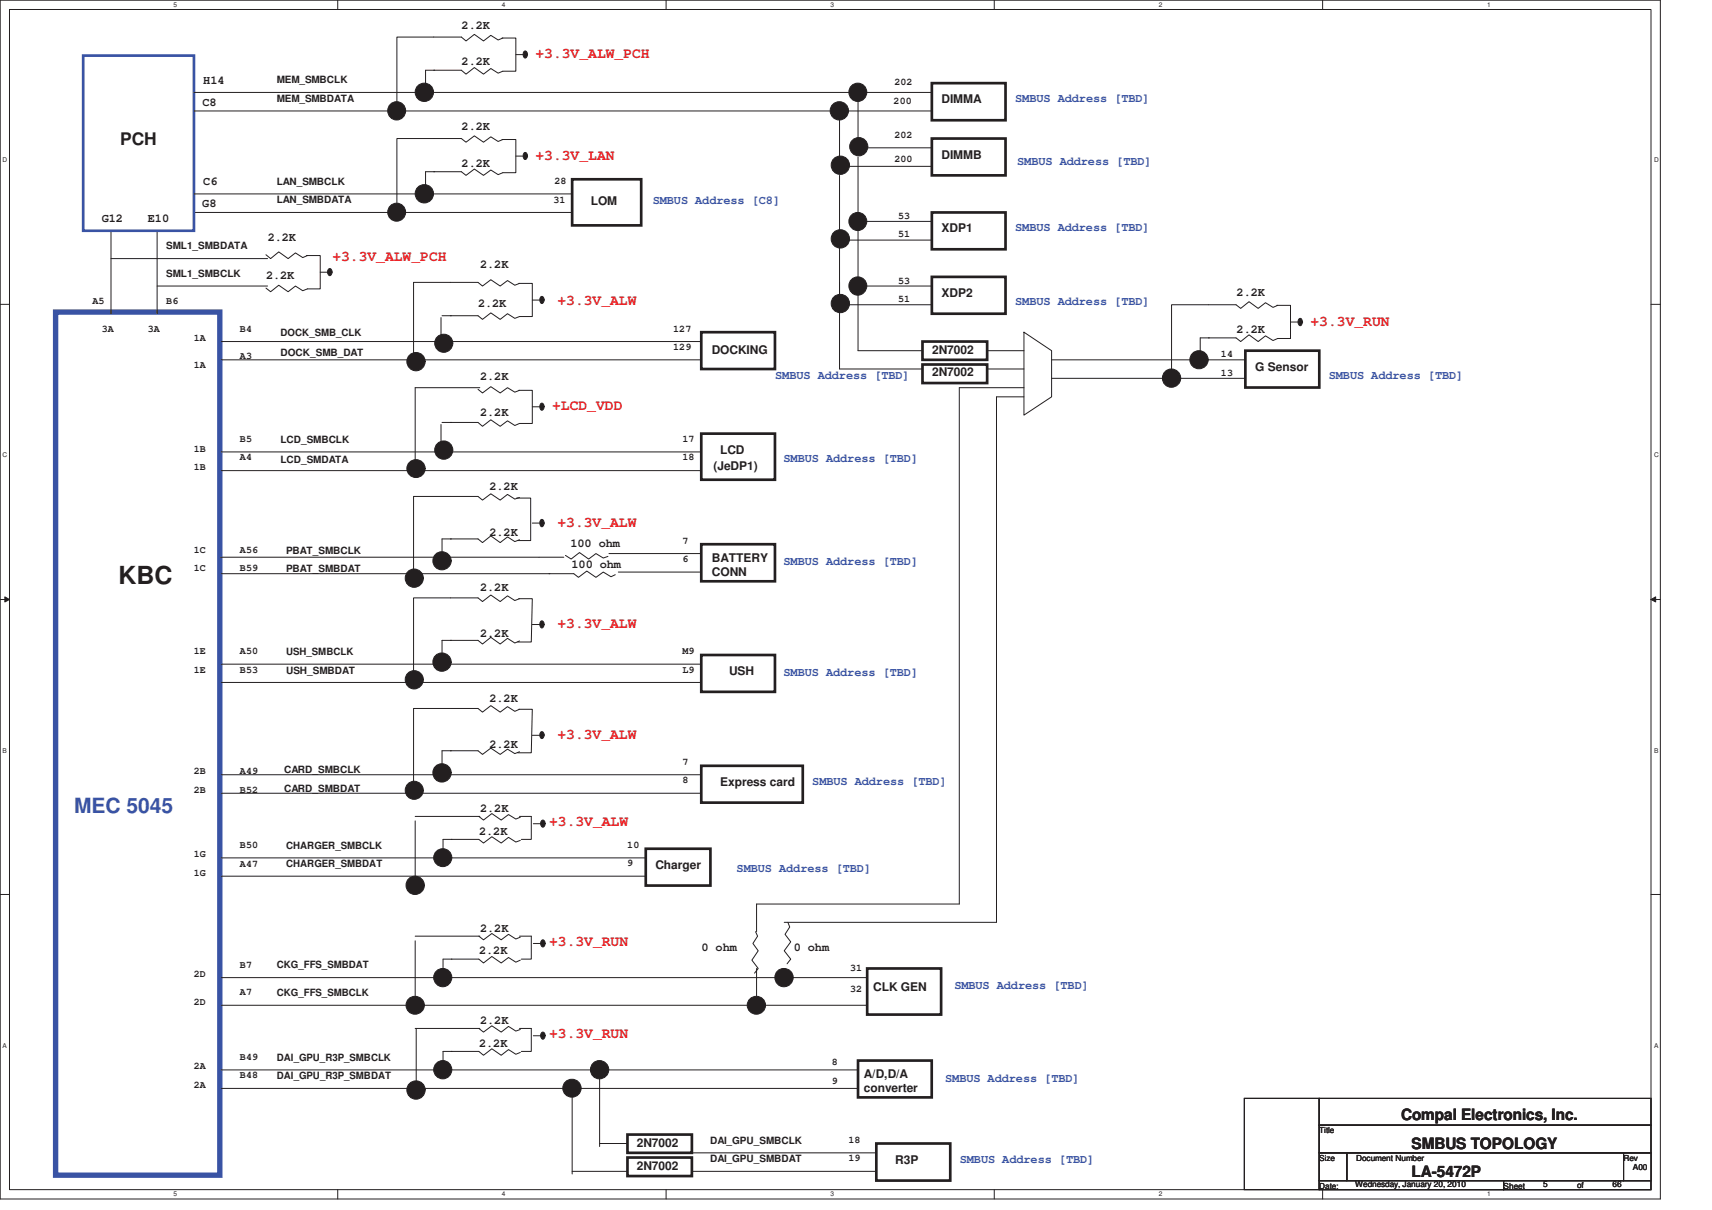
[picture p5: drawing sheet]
<svg xmlns="http://www.w3.org/2000/svg" width="297mm" height="210mm" viewBox="0 0 297 210" stroke-linecap="round" stroke-linejoin="round" font-family="sans-serif">
<path d="M0 0h288.1v208.1h-288.1zM1.6 1.6h284.9v204.8h-284.9z" fill="none" stroke="#231f20" stroke-width=".17"/>
<g fill="#fff">
<path d="M30.1 .2h.6v1.2h-.6z"/>
<path d="M30.1 206.6h.6v1.2h-.6z"/>
</g>
<path d="M58.6 0v1.6M58.6 206.4v1.7" fill="none" stroke="#231f20" stroke-width=".17"/>
<g fill="#fff">
<path d="M87 .2h.6v1.2h-.6z"/>
<path d="M87 206.6h.6v1.2h-.6z"/>
</g>
<path d="M115.6 0v1.6M115.6 206.4v1.7" fill="none" stroke="#231f20" stroke-width=".17"/>
<g fill="#fff">
<path d="M144 .2h.6v1.2h-.6z"/>
<path d="M144 206.6h.6v1.2h-.6z"/>
</g>
<path d="M172.5 0v1.6M172.5 206.4v1.7" fill="none" stroke="#231f20" stroke-width=".17"/>
<g fill="#fff">
<path d="M200.9 .2h.6v1.2h-.6z"/>
<path d="M200.9 206.6h.6v1.2h-.6z"/>
</g>
<path d="M229.5 0v1.6M229.5 206.4v1.7" fill="none" stroke="#231f20" stroke-width=".17"/>
<g fill="#fff">
<path d="M257.9 .2h.6v1.2h-.6z"/>
<path d="M257.9 206.6h.6v1.2h-.6z"/>
<path d="M.5 27.2h.7v1.2h-.7z"/>
<path d="M286.9 27.2h.7v1.2h-.7z"/>
<path d="M.5 78.4h.7v1.2h-.7z"/>
<path d="M286.9 78.4h.7v1.2h-.7z"/>
</g>
<path d="M0 52.8h1.6M286.5 52.8h1.6" fill="none" stroke="#231f20" stroke-width=".17"/>
<g fill="#fff">
<path d="M.5 129.6h.7v1.2h-.7z"/>
<path d="M286.9 129.6h.7v1.2h-.7z"/>
</g>
<path d="M0 104h1.6M286.5 104h1.6" fill="none" stroke="#231f20" stroke-width=".17"/>
<path d="M.8 103.6l.8 .4-.8 .5z" fill="#231f20"/>
<path d="M.8 103.6l.8 .4-.8 .5z" fill="none" stroke="#231f20" stroke-width=".17"/>
<path d="M286.5 104l.8-.4v.9z" fill="#231f20"/>
<path d="M286.5 104l.8-.4v.9z" fill="none" stroke="#231f20" stroke-width=".17"/>
<g fill="#fff">
<path d="M.5 180.8h.7v1.2h-.7z"/>
<path d="M286.9 180.8h.7v1.2h-.7z"/>
</g>
<path d="M0 155.2h1.6M286.5 155.2h1.6M215.9 190.6h13v15.8h-13zM228.9 190.6h57.6v4.7h-57.6zM228.9 195.3h57.6v4.7h-57.6zM228.9 200.1h4.8v4.8h-4.8zM228.9 204.9h32v1.6h-32zM233.7 200.1h48v4.8h-48zM260.9 204.9h25.5v1.6h-25.5zM281.7 200.1h4.8v4.8h-4.8z" fill="none" stroke="#231f20" stroke-width=".17"/>
<path d="M9.6 54.2h28.5v149.7h-28.5z" fill="none" stroke="#3953a4" stroke-width=".93"/>
<circle cx="68.8" cy="19.2" r="1.57" fill="#231f20"/>
<circle cx="68.8" cy="19.2" r="1.57" fill="none" stroke="#231f20" stroke-width=".17"/>
<circle cx="73.6" cy="16" r="1.6" fill="#231f20"/>
<g fill="none" stroke="#231f20" stroke-width=".17">
<path d="M75.2 6.4h4.8M87.1 6.6h2.4v5.8h-2.3l-.8 .3-1.2-.8-1.3 1-1.6-1.2-1.4 1.2-.9-.7h-4.8"/>
<circle cx="73.6" cy="16" r="1.6"/>
</g>
<path d="M90.9 8.9l.2-.1a.68 .68 0 0 1 .4 .7 .68 .68 0 0 1-.4 .6 .73 .73 0 0 1-.2-1.2z" fill-rule="evenodd" fill="#231f20"/>
<path d="M75.2 6.4h-6.3v12.9M75.4 12.2h-1.6v3M89.5 9.5h2M90.9 8.9l.2-.1a.68 .68 0 0 1 .4 .7 .68 .68 0 0 1-.4 .6 .73 .73 0 0 1-.2-1.2zM145.7 19.3v10.2M148.9 15.9v10.2M33.7 36.9h65.6M148.9 25.7h12.8" fill="none" stroke="#231f20" stroke-width=".17"/>
<circle cx="73.6" cy="33.6" r="1.6" fill="#231f20"/>
<circle cx="73.6" cy="33.6" r="1.6" fill="none" stroke="#231f20" stroke-width=".17"/>
<circle cx="68.8" cy="36.8" r="1.56" fill="#231f20"/>
<g fill="none" stroke="#231f20" stroke-width=".17">
<path d="M75.2 24h4.8l.9 .7 1.4-1.1 1.6 1.1 1.3-1 1.2 .8 .8-.3M87.1 24.2h2.4v5.8h-2.3l-.8 .3-1.2-.8-1.3 .9-1.6-1.1-1.4 1.1-.9-.6h-4.8"/>
<circle cx="68.8" cy="36.8" r="1.56"/>
</g>
<path d="M90.9 26.5h.2a.68 .68 0 0 1 .4 .6 .68 .68 0 0 1-.4 .6 .73 .73 0 0 1-.2-1.2z" fill-rule="evenodd" fill="#231f20"/>
<path d="M75.2 24h-6.3v12.9M75.4 29.8h-1.6v3M89.5 27.1h2M90.9 26.5h.2a.68 .68 0 0 1 .4 .6 .68 .68 0 0 1-.4 .6 .73 .73 0 0 1-.2-1.2zM90 49.2h2.4v5.7h-2.3l-.8 .3-1.2-.8-1.3 1-1.6-1.1-1.5 1.1-.8-.6h-4.8" fill="none" stroke="#231f20" stroke-width=".17"/>
<path d="M93.8 51.5l.2-.1a.68 .68 0 0 1 .4 .7 .68 .68 0 0 1-.4 .6 .75 .75 0 0 1-.2-1.2z" fill-rule="evenodd" fill="#231f20"/>
<path d="M71.8 49v12.8M76.5 55.1v3M76.7 54.8h1.6M92.4 52.1h2M93.8 51.5l.2-.1a.68 .68 0 0 1 .4 .7 .68 .68 0 0 1-.4 .6 .75 .75 0 0 1-.2-1.2z" fill="none" stroke="#231f20" stroke-width=".17"/>
<circle cx="72.2" cy="62.8" r="1.59" fill="#231f20"/>
<circle cx="72.2" cy="62.8" r="1.59" fill="none" stroke="#231f20" stroke-width=".17"/>
<circle cx="77" cy="59.6" r="1.57" fill="#231f20"/>
<g fill="none" stroke="#231f20" stroke-width=".17">
<path d="M71.8 49h11.1l.8 .6 1.5-1.1 1.6 1.1 1.3-.9 1.2 .8 .8-.3M82.9 67.6l.8 .6 1.5-1.1 1.6 1.1 1.3-.9 1.2 .8 .8-.4M90 67.7h2.4v5.8h-2.3l-.8 .3-1.2-.8-1.3 1-1.6-1.1-1.5 1.1-.8-.7h-4.8"/>
<circle cx="77" cy="59.6" r="1.57"/>
</g>
<path d="M93.8 70h.2a.68 .68 0 0 1 .4 .6 .68 .68 0 0 1-.4 .6 .73 .73 0 0 1-.2-1.2z" fill-rule="evenodd" fill="#231f20"/>
<path d="M72 67.3v12.7M76.5 73.7v3M76.7 73.3h1.6M92.4 70.6h2M93.8 70h.2a.68 .68 0 0 1 .4 .6 .68 .68 0 0 1-.4 .6 .73 .73 0 0 1-.2-1.2z" fill="none" stroke="#231f20" stroke-width=".17"/>
<circle cx="72.2" cy="81.3" r="1.57" fill="#231f20"/>
<circle cx="72.2" cy="81.3" r="1.57" fill="none" stroke="#231f20" stroke-width=".17"/>
<circle cx="77" cy="78.1" r="1.58" fill="#231f20"/>
<g fill="none" stroke="#231f20" stroke-width=".17">
<path d="M78.1 86.2h4.8l.8 .6 1.5-1.1 1.6 1.1 1.3-1 1.2 .8 .8-.3M78.1 93.5h4.8l.8 .7 1.5-1.2 1.6 1.2 1.3-1 1.2 .8 .8-.3M89.6 86.4h2.5v7.4h-2.3"/>
<circle cx="77" cy="78.1" r="1.58"/>
</g>
<path d="M93.8 90.2l.2-.1a.71 .71 0 0 1 0 1.3 .77 .77 0 0 1-.2-1.2z" fill-rule="evenodd" fill="#231f20"/>
<path d="M78.1 86.2h-6.3v12.7M78.3 93.5h-1.6v3.1M92.4 90.8h2M93.8 90.2l.2-.1a.71 .71 0 0 1 0 1.3 .77 .77 0 0 1-.2-1.2z" fill="none" stroke="#231f20" stroke-width=".17"/>
<circle cx="71.9" cy="100.3" r="1.59" fill="#231f20"/>
<circle cx="71.9" cy="100.3" r="1.59" fill="none" stroke="#231f20" stroke-width=".17"/>
<circle cx="76.7" cy="97.3" r="1.59" fill="#231f20"/>
<g fill="none" stroke="#231f20" stroke-width=".17">
<path d="M38.3 96.7h59.5M38.4 99.6h57M95.2 99.6h4.4l.8 .6 1.4-1.1 1.6 1.1 1.3-.9 1.3 .8 .8-.4M98.1 96.4l1 .6 1.4-1.1 1.6 1.1 1.3-.9 1.3 .7 .8-.2M38.4 115.3h83.3M38.4 118.4h83.3M38.4 148.9h73.6M38.4 152.1h73.6M78.3 166.4h4.8l.8 .7 1.4-1.1 1.7 1.1 1.2-.9 1.3 .8 .8-.4M83.1 162.5l.8 .6 1.4-1.1 1.7 1.1 1.2-1 1.3 .9 .8-.4"/>
<circle cx="76.7" cy="97.3" r="1.59"/>
</g>
<path d="M94 163.2l.2-.1a.68 .68 0 0 1 .4 .6 .68 .68 0 0 1-.4 .6 .7 .7 0 0 1-.2-1.1z" fill-rule="evenodd" fill="#231f20"/>
<path d="M78.4 166.4h-1.5v3.1M90.1 162.5h2.1v3.9h-1.7M92.5 163.7h2.1M94 163.2l.2-.1a.68 .68 0 0 1 .4 .6 .68 .68 0 0 1-.4 .6 .7 .7 0 0 1-.2-1.1z" fill="none" stroke="#231f20" stroke-width=".17"/>
<circle cx="76.8" cy="169.6" r="1.58" fill="#231f20"/>
<circle cx="76.8" cy="169.6" r="1.58" fill="none" stroke="#231f20" stroke-width=".17"/>
<circle cx="72" cy="174.5" r="1.58" fill="#231f20"/>
<g fill="none" stroke="#231f20" stroke-width=".17">
<path d="M38.4 134.4h83.3M38.4 137.7h83.3M78.1 130.3h4.8l.8 .6 1.5-1.1 1.6 1.1 1.3-.9 1.2 .8 .8-.3M82.9 122.9l.8 .7 1.5-1.1 1.6 1.1 1.3-1 1.2 .8 .8-.3M38.4 169.7h112.1M38.4 174.5h112.1M72 163.3v11.2M72 162.5h11.3"/>
<circle cx="72" cy="174.5" r="1.58"/>
</g>
<path d="M150.5 168.1h12.8v8h-12.8z" fill="none" stroke="#231f20" stroke-width=".47"/>
<path d="M93.8 127h.2a.66 .66 0 0 1 .4 .6 .66 .66 0 0 1-.4 .6 .71 .71 0 0 1-.2-1.2z" fill-rule="evenodd" fill="#231f20"/>
<path d="M76.7 130.3h1.6M78.1 122.9h-6.3v12.9M92.4 127.6h2M93.8 127h.2a.66 .66 0 0 1 .4 .6 .66 .66 0 0 1-.4 .6 .71 .71 0 0 1-.2-1.2z" fill="none" stroke="#231f20" stroke-width=".17"/>
<circle cx="71.9" cy="137.1" r="1.58" fill="#231f20"/>
<g fill="none" stroke="#231f20" stroke-width=".17">
<path d="M76.7 130.3v3.1"/>
<circle cx="71.9" cy="137.1" r="1.58"/>
</g>
<circle cx="76.7" cy="134.1" r="1.6" fill="#231f20"/>
<g fill="none" stroke="#231f20" stroke-width=".17">
<path d="M78.1 122.9h4.8"/>
<circle cx="76.7" cy="134.1" r="1.6"/>
</g>
<circle cx="145.6" cy="19.2" r="1.59" fill="#231f20"/>
<circle cx="145.6" cy="19.2" r="1.59" fill="none" stroke="#231f20" stroke-width=".17"/>
<circle cx="148.8" cy="16" r="1.57" fill="#231f20"/>
<g fill="none" stroke="#231f20" stroke-width=".17">
<path d="M33.7 16h128M33.7 19.3h128M33.7 33.7h65.6M19.3 40v14.4M19.3 44.9h27.1M27.3 49.6h19.1M27.3 40v14.4M53.2 44.3h2.4v5.8h-2.3l-.8 .4-1.2-.9-1.3 1-1.6-1.1-1.4 1.1-.9-.6M72 67.3h11.3M90 123.1h2.4l-.2 7.5h-2.4"/>
<circle cx="148.8" cy="16" r="1.57"/>
</g>
<path d="M99.3 31.1h12v8h-12z" fill="none" stroke="#231f20" stroke-width=".47"/>
<path d="M14.4 9.6h19.3v30.4h-19.3z" fill="none" stroke="#3953a4" stroke-width=".47"/>
<path d="M57 46.7l.2-.1a.68 .68 0 0 1 .4 .6 .68 .68 0 0 1-.4 .6 .72 .72 0 0 1-.2-1.1z" fill-rule="evenodd" fill="#231f20"/>
<path d="M46.1 44.2l.9 .7 1.4-1.2 1.6 1.2 1.3-1 1.2 .8 .8-.4M55.6 47.2h2M57 46.7l.2-.1a.68 .68 0 0 1 .4 .6 .68 .68 0 0 1-.4 .6 .72 .72 0 0 1-.2-1.1zM78.1 103.8h-6.3v12.7M78.1 111.1h4.8l.8 .7 1.5-1.2 1.6 1.2 1.3-1 1.2 .8 .8-.4M78.3 111.1h-1.6v3M82.9 103.8l.8 .6 1.5-1.1 1.6 1.1 1.3-1 1.2 .8 .8-.3M90 103.9h2.4l-.2 7.5h-2.4" fill="none" stroke="#231f20" stroke-width=".17"/>
<circle cx="71.9" cy="118" r="1.58" fill="#231f20"/>
<circle cx="71.9" cy="118" r="1.58" fill="none" stroke="#231f20" stroke-width=".17"/>
<circle cx="76.7" cy="114.9" r="1.6" fill="#231f20"/>
<g fill="none" stroke="#231f20" stroke-width=".17">
<path d="M78.1 103.8h4.8M78.3 145.7h4.8l.8 .6 1.4-1.1 1.7 1.1 1.2-1 1.3 .8 .8-.3M83.1 141.7l.8 .6 1.4-1.1 1.7 1.1 1.2-.9 1.3 .7 .8-.3"/>
<circle cx="76.7" cy="114.9" r="1.6"/>
</g>
<path d="M94 142.4l.2-.1a.68 .68 0 0 1 .4 .6 .68 .68 0 0 1-.4 .6 .71 .71 0 0 1-.2-1.1z" fill-rule="evenodd" fill="#231f20"/>
<path d="M78.4 145.7h-1.5v3M90.1 141.7h2.1v4h-1.7M92.5 142.9h2.1M94 142.4l.2-.1a.68 .68 0 0 1 .4 .6 .68 .68 0 0 1-.4 .6 .71 .71 0 0 1-.2-1.1z" fill="none" stroke="#231f20" stroke-width=".17"/>
<circle cx="76.8" cy="148.8" r="1.56" fill="#231f20"/>
<circle cx="76.8" cy="148.8" r="1.56" fill="none" stroke="#231f20" stroke-width=".17"/>
<circle cx="72" cy="153.6" r="1.6" fill="#231f20"/>
<g fill="none" stroke="#231f20" stroke-width=".17">
<path d="M72 141.7h11.3M72 142.5v11.2"/>
<circle cx="72" cy="153.6" r="1.6"/>
</g>
<circle cx="145.8" cy="41.5" r="1.6" fill="#231f20"/>
<circle cx="145.8" cy="41.5" r="1.6" fill="none" stroke="#231f20" stroke-width=".17"/>
<circle cx="148.8" cy="38.4" r="1.56" fill="#231f20"/>
<g fill="none" stroke="#231f20" stroke-width=".17">
<path d="M145.7 28.9h16"/>
<circle cx="148.8" cy="38.4" r="1.56"/>
</g>
<path d="M161.7 14.4h12.8v6.5h-12.8zM161.7 36.9h12.8v6.4h-12.8zM161.7 24h12.8v6.4h-12.8zM161.7 48.1h12.8v6.3h-12.8z" fill="none" stroke="#231f20" stroke-width=".47"/>
<circle cx="145.8" cy="28.7" r="1.6" fill="#231f20"/>
<circle cx="145.8" cy="28.7" r="1.6" fill="none" stroke="#231f20" stroke-width=".17"/>
<circle cx="149" cy="25.5" r="1.58" fill="#231f20"/>
<g fill="none" stroke="#231f20" stroke-width=".17">
<path d="M80 6.4l.9 .7 1.4-1.1 1.6 1.1 1.3-1 1.2 .8 .8-.3M83.1 178.5l.8 .6 1.4-1.1 1.7 1.1 1.2-1 1.3 .8 .8-.2M38.4 185.7h65.6M78.3 182.5h4.8l.8 .6 1.4-1.1 1.7 1.1 1.2-1 1.3 .9 .8-.4"/>
<circle cx="149" cy="25.5" r="1.58"/>
</g>
<path d="M148.9 184h12.8v6.4h-12.8z" fill="none" stroke="#231f20" stroke-width=".47"/>
<path d="M94 179.2l.2-.1a.68 .68 0 0 1 .4 .6 .68 .68 0 0 1-.4 .6 .72 .72 0 0 1-.2-1.1z" fill-rule="evenodd" fill="#231f20"/>
<path d="M90.1 178.5h2.1v4h-1.7M92.5 179.7h2.1M94 179.2l.2-.1a.68 .68 0 0 1 .4 .6 .68 .68 0 0 1-.4 .6 .72 .72 0 0 1-.2-1.1zM78.4 182.5h-1.5v3" fill="none" stroke="#231f20" stroke-width=".17"/>
<circle cx="76.8" cy="185.6" r="1.58" fill="#231f20"/>
<circle cx="76.8" cy="185.6" r="1.58" fill="none" stroke="#231f20" stroke-width=".17"/>
<circle cx="72.2" cy="189.2" r="1.59" fill="#231f20"/>
<g fill="none" stroke="#231f20" stroke-width=".17">
<path d="M145.7 30.4v22.5h16M148.9 27.3v22.3h12.8M150.5 38.4h11.2M38.4 59.3h83.3M145.7 49v15M147.3 41.7h14.4M148.9 49.2v11.7M38.4 78.4h83.3M38.4 62.4h83.3M38.4 81.7h83.3M105.7 96.1h16M107.3 99.3h14.4"/>
<path d="M72 178.5h11.3M72.2 178.5v11.2M38.4 188.9h110.5M104 185.7h44.9"/>
<circle cx="72.2" cy="189.2" r="1.59"/>
</g>
<path d="M121.7 57.6h12.8v6.4h-12.8zM121.7 75.3h12.8v8h-12.8zM216.1 60.9h12.8v6.4h-12.8zM121.7 94.4h12.8v6.5h-12.8zM121.7 113.7h12.8v6.4h-12.8zM112 147.3h11.3v6.4h-11.3z" fill="none" stroke="#231f20" stroke-width=".47"/>
<circle cx="145.8" cy="52.7" r="1.6" fill="#231f20"/>
<circle cx="145.8" cy="52.7" r="1.6" fill="none" stroke="#231f20" stroke-width=".17"/>
<circle cx="148.8" cy="49.6" r="1.57" fill="#231f20"/>
<g fill="none" stroke="#231f20" stroke-width=".17">
<path d="M177.7 57.6l4.8 3.3v8l-4.8 3.1zM171.3 60.9h6.4M171.3 64h6.4M177.7 68.9h-4.8v91.2h-36.8M177.7 67.3h-11.3v89.6h-35.1M182.5 62.4h33.6M182.5 65.7h33.6"/>
<circle cx="148.8" cy="49.6" r="1.57"/>
</g>
<circle cx="136" cy="169.6" r="1.6" fill="#231f20"/>
<circle cx="136" cy="169.6" r="1.6" fill="none" stroke="#231f20" stroke-width=".17"/>
<circle cx="131.3" cy="174.5" r="1.57" fill="#231f20"/>
<g fill="none" stroke="#231f20" stroke-width=".17">
<path d="M214.5 52.9l.8 .6 1.4-1.1 1.6 1.1 1.3-1 1.3 .8 .8-.3M145.7 64h14.4M148.9 60.9h11.2"/>
<circle cx="131.3" cy="174.5" r="1.57"/>
</g>
<path d="M160.1 59.3h11.2v3.1h-11.2zM160.1 63.3h11.2v3.2h-11.2z" fill="none" stroke="#231f20" stroke-width=".47"/>
<circle cx="208" cy="62.4" r="1.58" fill="#231f20"/>
<circle cx="208" cy="62.4" r="1.58" fill="none" stroke="#231f20" stroke-width=".17"/>
<circle cx="203.3" cy="65.6" r="1.6" fill="#231f20"/>
<g fill="none" stroke="#231f20" stroke-width=".17">
<path d="M209.7 52.9h4.8M221.5 53h2.4v5.7h-2.2l-.8 .4-1.3-.8-1.3 1-1.6-1.2-1.4 1.2-.8-.7h-4.8"/>
<circle cx="203.3" cy="65.6" r="1.6"/>
</g>
<path d="M225.4 55.3l.2-.1a.75 .75 0 0 1 0 1.3 .74 .74 0 0 1-.2-1.2z" fill-rule="evenodd" fill="#231f20"/>
<g fill="none" stroke="#231f20" stroke-width=".17">
<path d="M209.7 52.9h-6.4v12.8M209.8 58.6h-1.6v3.1M223.9 55.9h2.1M225.4 55.3l.2-.1a.75 .75 0 0 1 0 1.3 .74 .74 0 0 1-.2-1.2zM131.3 156.9v4.8M131.1 161.7l.3 .8-.8 1.2 1 1.3-1.1 1.6 1.1 1.5-.7 .8M131.3 168.1v4.8M136.1 168.1v1.6M136.7 160.1l.3 .8-.8 1.2 1 1.3-1.1 1.6 1.1 1.4-.6 .9M99.3 188.9v14.8M104 185.7v13.3M104 198.4h4.9"/>
<path d="M99.3 203.3h9.6M120.1 203.3h31.9M120.1 200.1h31.9"/>
</g>
<path d="M108.9 196.9h11.1v3.2h-11.1zM152 198.4h12.9v6.5h-12.9zM108.9 200.9h11.1v3.2h-11.1z" fill="none" stroke="#231f20" stroke-width=".47"/>
<circle cx="104" cy="185.6" r="1.6" fill="#231f20"/>
<circle cx="104" cy="185.6" r="1.6" fill="none" stroke="#231f20" stroke-width=".17"/>
<circle cx="99.2" cy="188.9" r="1.57" fill="#231f20"/>
<circle cx="99.2" cy="188.9" r="1.57" fill="none" stroke="#231f20" stroke-width=".17"/>
<path d="M93.8 107.8l.2-.1a.68 .68 0 0 1 .4 .7 .68 .68 0 0 1-.4 .6 .75 .75 0 0 1-.2-1.2z" fill-rule="evenodd" fill="#231f20"/>
<path d="M92.4 108.4h2M93.8 107.8l.2-.1a.68 .68 0 0 1 .4 .7 .68 .68 0 0 1-.4 .6 .75 .75 0 0 1-.2-1.2z" fill="none" stroke="#231f20" stroke-width=".17"/>
<path d="M121.7 132.9h17.6v6.4h-17.6z" fill="none" stroke="#231f20" stroke-width=".47"/>
<text font-size="4.3" fill="#231f20" x="20.5" y="101.4">KBC</text>
<text font-size="3.6" fill="#3953a4" x="12.9" y="141">MEC 5045</text>
<text font-size="3" fill="#231f20" x="20.9" y="25.2">PCH</text>
<g font-size="2.7" fill="#231f20">
<text x="243.1" y="194.4">Compal Electronics, Inc.</text>
<text x="244.9" y="199.4">SMBUS TOPOLOGY</text>
<text x="244.9" y="204.2">LA-5472P</text>
</g>
<g font-size="2.5" fill="#ed2024">
<text x="92.9" y="10.1">+3.3V_ALW_PCH</text>
<text x="92.9" y="27.7">+3.3V_LAN</text>
<text x="57.7" y="45.3">+3.3V_ALW_PCH</text>
<text x="96.7" y="53">+3.3V_ALW</text>
<text x="227.4" y="56.5">+3.3V_RUN</text>
<text x="95.8" y="71.2">+LCD_VDD</text>
<text x="96.7" y="91.4">+3.3V_ALW</text>
<text x="96.7" y="109">+3.3V_ALW</text>
<text x="96.7" y="128.2">+3.3V_ALW</text>
<text x="95.3" y="143.4">+3.3V_ALW</text>
<text x="95.3" y="164.2">+3.3V_RUN</text>
<text x="95.3" y="180.2">+3.3V_RUN</text>
</g>
<g font-size="2.1" fill="#231f20">
<text x="80.1" y="4.9">2.2K</text>
<text x="80.1" y="11.3">2.2K</text>
<text x="35.3" y="14.6">H14</text>
<text x="163.4" y="17.9">DIMMA</text>
<text x="35.1" y="18.4">C8</text>
<text x="80.1" y="22.6">2.2K</text>
<text x="80.1" y="29">2.2K</text>
<text x="163.4" y="27.6">DIMMB</text>
<text x="35.1" y="36">G8</text>
<text x="35.3" y="32.1">C6</text>
<text x="102.5" y="35.6">LOM</text>
<text x="17.7" y="38.6">G12</text>
<text x="25.7" y="38.6">E10</text>
<text x="46.5" y="41.7">2.2K</text>
<text x="163.4" y="40.3">XDP1</text>
<text x="83.3" y="46.6">2.2K</text>
<text x="46.2" y="48.5">2.2K</text>
<text x="83" y="53.2">2.2K</text>
<text x="163.4" y="51.5">XDP2</text>
<text x="214.6" y="51.3">2.2K</text>
<text x="214.6" y="57.8">2.2K</text>
<text x="83.3" y="65.9">2.2K</text>
<text x="123.5" y="61.5">DOCKING</text>
<text x="161.7" y="61.5">2N7002</text>
<text x="161.7" y="65.3">2N7002</text>
<text x="217.8" y="64.4">G Sensor</text>
<text x="83.3" y="72.1">2.2K</text>
<text x="123.8" y="81.5">(JeDP1)</text>
<text x="124.9" y="78.8">LCD</text>
<text x="84.9" y="85">2.2K</text>
<text x="84.9" y="93">2.2K</text>
<text x="99" y="94.9">100 ohm</text>
<text x="99.2" y="98.5">100 ohm</text>
<text x="123.5" y="97.5">BATTERY</text>
<text x="123.5" y="99.9">CONN</text>
<text x="83.3" y="102.6">2.2K</text>
<text x="83.3" y="110.6">2.2K</text>
<text x="126.5" y="117.2">USH</text>
<text x="84.9" y="121.7">2.2K</text>
<text x="84.9" y="129.8">2.2K</text>
<text x="124.9" y="136.3">Express card</text>
<text x="83.3" y="141">2.2K</text>
<text x="83.1" y="144.8">2.2K</text>
<text x="113.7" y="150.8">Charger</text>
<text x="83.3" y="161.8">2.2K</text>
<text x="83.1" y="165.6">2.2K</text>
<text x="121.7" y="165">0 ohm</text>
<text x="137.7" y="165">0 ohm</text>
<text x="151.5" y="171.9">CLK GEN</text>
<text x="83.3" y="177.8">2.2K</text>
<text x="83.1" y="181.6">2.2K</text>
<text x="149.9" y="187.1">A/D,D/A</text>
<text x="149.9" y="189.6">converter</text>
<text x="110.5" y="199.1">2N7002</text>
<text x="110.5" y="203">2N7002</text>
<text x="155.3" y="202">R3P</text>
</g>
<g font-size="2.1" fill="#3953a4">
<text x="176.1" y="17.7">SMBUS Address [TBD]</text>
<text x="176.5" y="28.6">SMBUS Address [TBD]</text>
<text x="113.2" y="35.4">SMBUS Address [C8]</text>
<text x="176.1" y="40.1">SMBUS Address [TBD]</text>
<text x="176.1" y="52.9">SMBUS Address [TBD]</text>
<text x="134.5" y="65.7">SMBUS Address [TBD]</text>
<text x="230.6" y="65.7">SMBUS Address [TBD]</text>
<text x="136" y="80.1">SMBUS Address [TBD]</text>
<text x="136" y="98.1">SMBUS Address [TBD]</text>
<text x="136" y="117.3">SMBUS Address [TBD]</text>
<text x="140.9" y="136.1">SMBUS Address [TBD]</text>
<text x="127.8" y="151.4">SMBUS Address [TBD]</text>
<text x="165.6" y="171.7">SMBUS Address [TBD]</text>
<text x="164" y="187.7">SMBUS Address [TBD]</text>
<text x="166.5" y="201.8">SMBUS Address [TBD]</text>
</g>
<g font-size="1.7" fill="#231f20">
<text x="48" y="17.6">MEM_SMBDATA</text>
<text x="48" y="14.5">MEM_SMBCLK</text>
<text x="155.2" y="14.8">202</text>
<text x="155" y="18">200</text>
<text x="155.2" y="23.9">202</text>
<text x="155.2" y="28.1">200</text>
<text x="48" y="32">LAN_SMBCLK</text>
<text x="48" y="35.3">LAN_SMBDATA</text>
<text x="96" y="35.1">31</text>
<text x="96.2" y="31.9">28</text>
<text x="155.8" y="38">53</text>
<text x="155.8" y="41.2">51</text>
<text x="28.9" y="43.3">SML1_SMBDATA</text>
<text x="16" y="52.8">A5</text>
<text x="28.9" y="52.8">B6</text>
<text x="28.9" y="48.1">SML1_SMBCLK</text>
<text x="155.8" y="49.2">53</text>
<text x="155.8" y="52.4">51</text>
<text x="17.6" y="57.5">3A</text>
<text x="25.6" y="57.5">3A</text>
<text x="33.6" y="59.2">1A</text>
<text x="41.6" y="57.5">B4</text>
<text x="48.7" y="58.3">DOCK_SMB_CLK</text>
<text x="116.8" y="57.5">127</text>
<text x="33.6" y="63.9">1A</text>
<text x="41.6" y="62.4">A3</text>
<text x="48.6" y="61.8">DOCK_SMB_DAT</text>
<text x="116.8" y="60.8">129</text>
<text x="211.8" y="62">14</text>
<text x="211.8" y="65.2">13</text>
<text x="41.6" y="76.7">B5</text>
<text x="48.6" y="76.9">LCD_SMBCLK</text>
<text x="118.4" y="76.7">17</text>
<text x="33.6" y="78.4">1B</text>
<text x="33.6" y="81.5">1B</text>
<text x="41.6" y="79.9">A4</text>
<text x="48.6" y="80.4">LCD_SMDATA</text>
<text x="118.4" y="79.9">18</text>
<text x="33.6" y="95.9">1C</text>
<text x="41.6" y="95.9">A56</text>
<text x="118.4" y="94.4">7</text>
<text x="33.6" y="99.1">1C</text>
<text x="41.6" y="99.1">B59</text>
<text x="49.6" y="96.1">PBAT_SMBCLK</text>
<text x="49.6" y="99.3">PBAT_SMBDAT</text>
<text x="118.4" y="97.5">6</text>
<text x="33.6" y="113.6">1E</text>
<text x="41.6" y="113.5">A50</text>
<text x="49.6" y="113.7">USH_SMBCLK</text>
<text x="118.4" y="113.5">M9</text>
<text x="33.6" y="116.8">1E</text>
<text x="41.6" y="116.7">B53</text>
<text x="49.6" y="116.9">USH_SMBDAT</text>
<text x="118.4" y="116.7">L9</text>
<text x="33.6" y="134.4">2B</text>
<text x="33.6" y="137.6">2B</text>
<text x="41.6" y="134.4">A49</text>
<text x="41.6" y="137.6">B52</text>
<text x="49.3" y="134.2">CARD_SMBCLK</text>
<text x="49.3" y="137.4">CARD_SMBDAT</text>
<text x="118.4" y="132.8">7</text>
<text x="118.4" y="135.9">8</text>
<text x="33.6" y="148.8">1G</text>
<text x="41.6" y="147.2">B50</text>
<text x="49.6" y="147.3">CHARGER_SMBCLK</text>
<text x="108.8" y="147.1">10</text>
<text x="33.6" y="152">1G</text>
<text x="41.6" y="150.4">A47</text>
<text x="49.6" y="150.5">CHARGER_SMBDAT</text>
<text x="108.8" y="150.4">9</text>
<text x="41.6" y="167.9">B7</text>
<text x="33.6" y="169.5">2D</text>
<text x="41.6" y="172.7">A7</text>
<text x="48" y="168.1">CKG_FFS_SMBDAT</text>
<text x="48" y="172.9">CKG_FFS_SMBCLK</text>
<text x="147.5" y="172.1">32</text>
<text x="147.5" y="168.4">31</text>
<text x="33.6" y="174.4">2D</text>
<text x="33.6" y="185.5">2A</text>
<text x="41.6" y="183.9">B49</text>
<text x="48" y="184">DAI_GPU_R3P_SMBCLK</text>
<text x="144.3" y="184.9">8</text>
<text x="33.6" y="188.7">2A</text>
<text x="41.6" y="187.1">B48</text>
<text x="48" y="187.3">DAI_GPU_R3P_SMBDAT</text>
<text x="144.3" y="188.1">9</text>
<text x="123.2" y="198.5">DAI_GPU_SMBCLK</text>
<text x="123.2" y="201.7">DAI_GPU_SMBDAT</text>
<text x="147.2" y="201.5">19</text>
<text x="147.2" y="198.4">18</text>
</g>
<g font-size="1.4" fill="#231f20">
<text x="228.9" y="196.6">Title</text>
<text x="228.9" y="201.4">Size</text>
<text x="235.3" y="201.4">Document Number</text>
<text x="281.7" y="201.4">Rev</text>
<text x="283.3" y="203">A00</text>
<text x="228.9" y="206.3">Date:</text>
<text x="235.1" y="206.1">Wednesday, January 20, 2010</text>
<text x="260.9" y="206.3">Sheet</text>
<text x="267.7" y="206.1">5</text>
<text x="273.7" y="206.2">of</text>
<text x="279.8" y="206.1">66</text>
</g>
<g font-size="1.1" fill="#231f20">
<text x="30.1" y="1.2">5</text>
<text x="87.1" y="1.2">4</text>
<text x="144.1" y="1.2">3</text>
<text x="201" y="1.2">2</text>
<text x="258" y="1.2">1</text>
<text x=".5" y="28.2">D</text>
<text x="287" y="28.2">D</text>
<text x=".5" y="79.4">C</text>
<text x="287" y="79.4">C</text>
<text x=".5" y="130.6">B</text>
<text x="287" y="130.6">B</text>
<text x=".5" y="181.8">A</text>
<text x="287" y="181.8">A</text>
<text x="30.1" y="207.6">5</text>
<text x="87.1" y="207.6">4</text>
<text x="144.1" y="207.6">3</text>
<text x="201" y="207.6">2</text>
<text x="258" y="207.6">1</text>
</g>
</svg>
